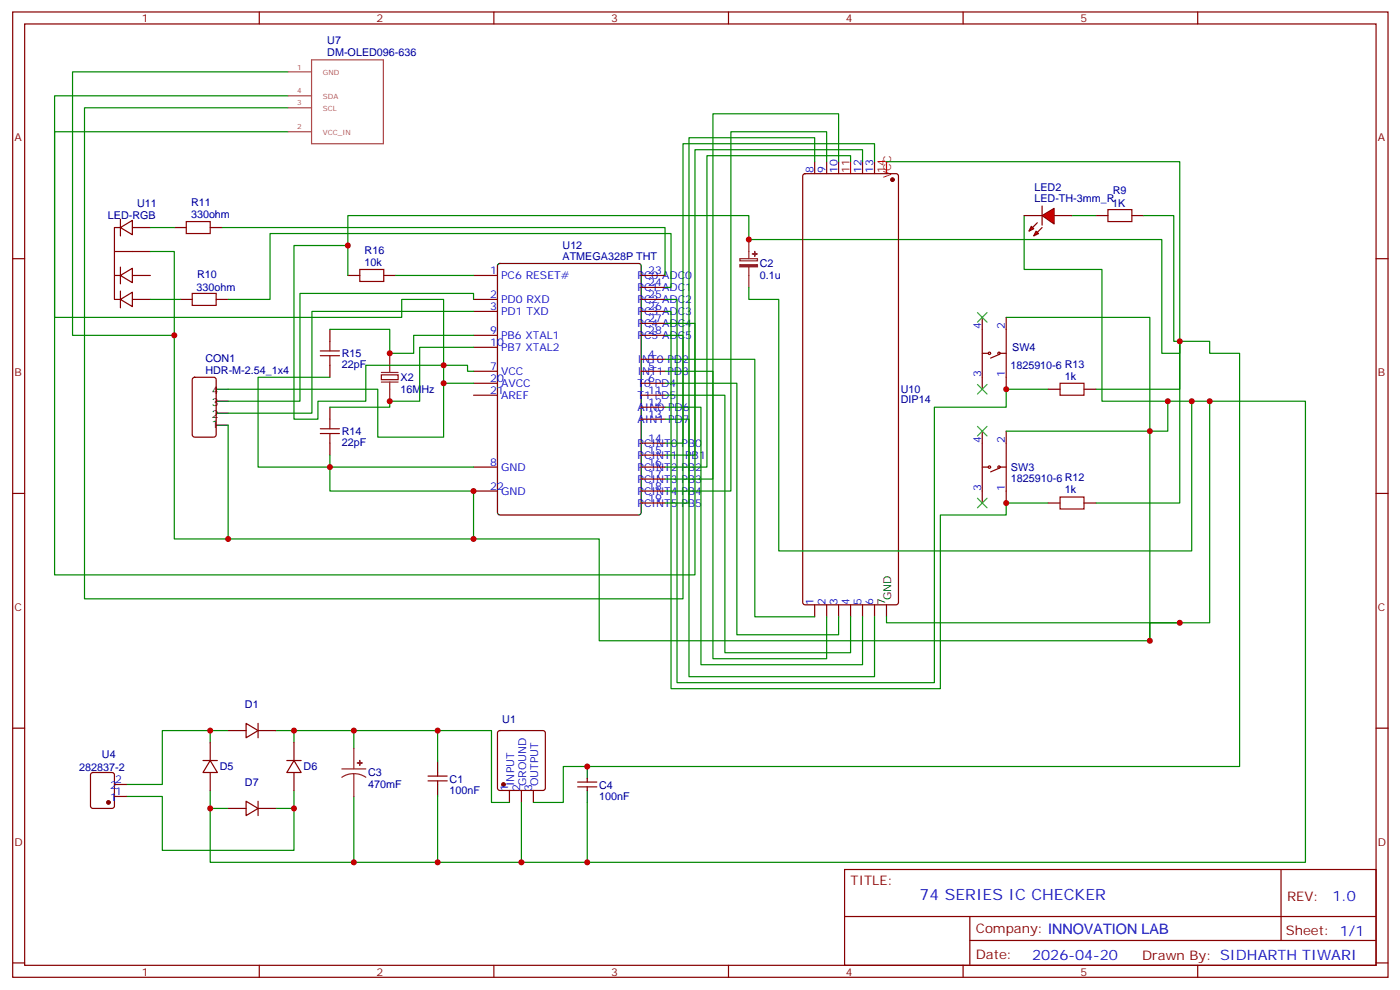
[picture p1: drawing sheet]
<svg xmlns="http://www.w3.org/2000/svg" width="413mm" height="292mm" viewBox="0 0 413 292" stroke-linecap="round" stroke-linejoin="round" font-family="sans-serif">
<g fill="none" stroke="#870000" stroke-width=".35">
<path d="M3.7 3.5h405.4v284.4h-405.4zM7.3 7.1h398.3v277.2h-398.3zM76.4 3.5v3.6M145.6 3.5v3.6M214.7 3.5v3.6M283.8 3.5v3.6M353 3.5v3.6M236.8 51.4l.5-.2h26.8l.6 .4 .1 125.8-.2 .5-.5 .3h-26.8l-.5-.3-.2-.5v-125.5zM240.1 47.6v3.6M243.6 47.6v3.6M247.2 47.6v3.6M254.2 47.6v3.6"/>
<path d="M257.7 47.6v3.6M3.7 76.2h3.6M33.7 74.1h10.6M35.5 67l3.5-2.1v4.2zM35.5 67h-1.8v21.2h1.8M35.5 64.6v4.9M35.5 78.7v4.9M39 67h5.3M51.4 67h3.5M61.9 67h3.6M323 63.5h3.5M333.6 63.5h3.5"/>
<path d="M405.6 76.2h3.5M33.7 81.1h1.8M35.5 81.1l3.5-2.1v4.3zM35.5 88.2l3.5-2.1v4.2zM35.5 85.7v5M39 81.1h5.3M39 88.2h5.3M53.1 88.2h3.6M63.7 88.2h3.5M97.2 97v3.5M102.5 81.1h3.5M113.1 81.1h3.5"/>
<path d="M139.6 81.1h7M139.6 88.2h7M139.6 91.7h7M139.6 98.8h7M188.9 81.1h7.1M188.9 88.2h7.1M188.9 91.7h7.1M188.9 98.8h7.1M188.9 84.7h7.1M188.9 95.2h7.1M289.5 93.5v21.2M296.5 93.5v21.2"/>
<path d="M56.9 111.3l.5-.2h5.6l.7 .5v16.5l-.5 .6-5.8 .1-.7-.5v-16.5zM97.2 107.6v3.5M97.2 119.9v3.6M112.4 110.4h4.9v1.4h-4.9zM139.6 109.4h7M139.6 112.9h7M139.6 102.3h7M139.6 116.4h7M188.9 105.8h7.1M188.9 109.4h7.1M188.9 112.9h7.1M188.9 116.4h7.1"/>
<path d="M188.9 119.9h7.1M289.5 104.1h1.8M294.4 104.4l-2.4 1.1M294.8 104.1h1.7M308.9 114.7h3.5M319.5 114.7h3.5M97.2 130.5v3.6M139.6 137.6h7M188.9 137.6h7.1M188.9 123.5h7.1M188.9 130.5h7.1M188.9 134.1h7.1"/>
<path d="M289.5 137.6h1.8M289.5 127v21.2M294.4 137.9l-2.4 1.1M294.8 137.6h1.7M296.5 127v21.2M3.7 145.3h3.6M139.6 144.6h7M188.9 141.1h7.1M188.9 144.6h7.1M188.9 148.2h7.1M308.9 148.2h3.5M319.5 148.2h3.5"/>
<path d="M405.6 145.3h3.5M240.1 178.2v3.5M243.6 178.2v3.5M247.2 178.2v3.5M250.7 178.2v3.5M254.2 178.2v3.5M257.7 178.2v3.5M3.7 214.5h3.6M405.6 214.5h3.5M248.9 256.1h156.7v28.2h-156.7zM377.5 256.1l.1 20.9M249 270h156.4"/>
<path d="M285.8 277h119.6M285.8 270v14.1M3.7 283.6h3.6M76.4 284.3v3.6M145.6 284.3v3.6M214.7 284.3v3.6M283.8 284.3v3.6M353 284.3v3.6M405.6 283.6h3.5"/>
<circle cx="291.6" cy="104.1" r=".35"/>
<circle cx="294.4" cy="104.1" r=".35"/>
<circle cx="291.6" cy="137.6" r=".35"/>
<circle cx="294.4" cy="137.6" r=".35"/>
</g>
<g fill="none" stroke="#008700" stroke-width=".35">
<path d="M84.9 21.2h-63.5v77.6h30M84.9 38.8h-68.8v54.7h102.3v-5.3h12.3v40.6h-19.4v-14.1h-44.1M84.9 28.2h-68.8v141.1h188.7v-74.1h-8.8M84.9 31.8h-60v144.6h176.4v-77.6h-5.3M240.1 47.6v-7h-37v107.6h-7.1M243.6 47.6v-8.8h-28.2v105.8h-19.4M247.2 47.6v-14.1h-37.1v107.6h-14.1M250.7 47.6v-1.7h-42.3v91.7h-12.4M254.2 47.6v-3.5h-49.4v90h-8.8M257.7 47.6v-5.3h-56.4v88.2h-5.3M261.3 47.6h86.4v52.9M44.3 74.1h7.1v84.6h88.2"/>
<path d="M44.3 67h7.1M65.5 67h130.5v14.1M102.5 72.3h-15.9v51.2h7.1v-5.3h14.1v-10.6h30v1.8h1.8M301.8 63.5v15.9h23v38.8h19.4M315.9 63.5h7.1M337.1 63.5h8.8v37h10.6v3.6h8.8v121.7h-192.2M44.3 88.2h8.8M97.2 97h17.7v7.1h7v-5.3h17.7M102.5 81.1v-17.6h118.2v7.1h121.7v33.5h5.3v-3.6M116.6 81.1h23M139.6 91.7h-47.7v30h-24.7M139.6 88.2v-1.8h-51.2v31.8h-21.2"/>
<path d="M196 84.7h1.8v-15.9h-118.2v19.4h-12.4M196 91.7h1.8v111.1h79.3v-51.1h19.4v-3.5h12.4M196 88.2h3.5v112.9h75.9v-81.2h21.1v-5.2h12.4M220.7 84.7v3.5h8.8v74.1h121.7v-44.1h5.3v65.2h-8.8M296.5 93.5h42.4v33.5h5.3v-8.8h7M97.2 111.1h-21.1v26.5h63.5M130.7 112.9h8.9M139.6 102.3h-15.9v15.9h-8.8v1.7h-17.7M196 105.8h26.5v75.9h17.6M196 109.4h14.1v84.6h33.5v-12.3M196 112.9h21.2v74.1h30v-5.3M196 116.4h17.6v75.9h37.1v-10.6"/>
<path d="M196 119.9h10.6v75.9h47.6v-14.1M347.7 100.5v14.2h-24.7M67.2 125.2v33.5M97.2 134.1v10.5h42.4v14.1h37v30h162.3v-5.3h8.8M196 123.5h7.1v75.8h54.6v-17.6M296.5 127h42.4v61.7M261.3 181.7v1.7h86.4M61.9 215.2h-14.1v15.9h-10.5M67.2 215.2h-5.3v3.5M81.4 215.2h5.2v3.5M86.6 215.2h17.7v5.3M37.3 234.6h10.5v15.9h38.8v-12.4"/>
<path d="M61.9 232.8v5.3h5.3M86.6 232.8v5.3h-5.2M104.3 234.6v19.4h-42.4v-15.9"/>
</g>
<path d="M218.1 76.2h5.1v.6h-5.1zM220.7 70.6v5.6M220.7 78.7v6M112.4 112.5h4.9M112.4 109.7h4.9M114.9 104.1v5.6M114.9 112.5v5.7M100.8 226.5h7M104.3 227.9l-1.9 .2-1.6 .9M104.3 227.9l1.8 .2 1.7 .9M104.3 220.5v6M104.3 227.9v6.7" fill="none" stroke="#8c2424" stroke-width=".35"/>
<g fill="#8c2424" stroke="#8c2424" stroke-width=".35">
<path d="M105.3 224.7l1.5 .1z"/>
<path d="M106 224v1.4z"/>
<path d="M218.1 78h5.1v.6h-5.1z"/>
<path d="M221.8 74.8h1.4z"/>
<path d="M222.4 74.1l.1 1.4z"/>
</g>
<path d="M146.8 77.8l.5-.2h40.9l.7 .4v73l-.4 .6-41.2 .1-.6-.5-.1-72.9zM63.7 118.2h3.5M63.7 114.7h3.5M63.7 125.2h3.5M63.7 121.7h3.5M261.3 178.2v3.5" fill="none" stroke="#000" stroke-width=".35"/>
<g fill="none" stroke="#a10000" stroke-width=".35">
<path d="M54.9 65.3h7v3.5h-7zM106 79.4h7.1v3.5h-7.1zM326.5 61.7h7.1v3.6h-7.1zM56.7 86.4h7v3.6h-7zM94.4 103.4h5.6M94.4 104.8h5.6M97.2 100.5v2.9M97.2 104.8v2.8M312.4 112.9h7.1v3.5h-7.1zM94.4 126.3h5.6M94.4 127.7h5.6M97.2 123.5v2.8"/>
<path d="M97.2 127.7v2.8M312.4 146.4h7.1v3.5h-7.1z"/>
</g>
<path d="M250.7 47.6v3.6M261.3 47.6v3.6" fill="none" stroke="#f00" stroke-width=".35"/>
<circle cx="263" cy="52.9" r=".53" fill="#870000" stroke="#870000" stroke-width=".35"/>
<g fill="#f00" stroke="#870000" stroke-width=".35">
<path d="M307.1 63.5l3.6-2.1v4.6z"/>
<path d="M307.1 60.7v5.6z"/>
</g>
<g fill="#870000" stroke="#870000" stroke-width=".35">
<path d="M305.7 68.4l1.4-1.4z"/>
<path d="M305.7 65.6l-1.4 1.4z"/>
</g>
<g fill="#f00" stroke="#870000" stroke-width=".35">
<path d="M305.4 68.1l.7 .7-1.4 .7z"/>
<path d="M304 66.7l.7 .7-1.5 .7z"/>
</g>
<g fill="none" stroke="#870000" stroke-width=".35">
<path d="M301.8 63.5h5.3M310.7 63.5h5.2M61.9 218.7v5.3M67.2 215.2h5.3M72.5 213.1l3.6 2.1-3.6 2.1zM76.1 213.1v4.2M76.1 215.2h5.3M86.6 218.7v5.3M146.8 215.4l.5-.2h12.7l.5 .2 .2 .5v16.2l-.2 .5-.5 .2h-12.7l-.5-.2-.2-.5v-16.2zM26.9 227.7l.5-.2h5.6l.7 .5v9.4l-.4 .7h-5.9l-.7-.4v-9.5zM33.7 234.6h3.6M33.7 231.1h3.6"/>
<path d="M59.8 224h4.3M61.9 224l2.2 3.5h-4.3zM61.9 227.5v5.3M67.2 238.1h5.3M72.5 236l3.6 2.1-3.6 2.1zM76.1 236v4.2M76.1 238.1h5.3M84.5 224h4.3M86.6 224l2.2 3.5h-4.3zM86.6 227.5v5.3M126.2 230h5.6M126.2 228.6h5.6"/>
<path d="M129 227.5v1.1M129 230v1.1M150.1 232.8v3.6M153.7 232.8v3.6M157.2 232.8v3.6M170.3 231.8h5.6M170.3 230.4h5.6M173.1 229.3v1.1M173.1 231.8v1"/>
</g>
<path d="M347.7 100.5v47.7h-24.7M356.5 118.2h28.2v135.8h-211.6M104.3 215.2h24.7v8.8M129 215.2h15.9v21.2h5.2M129 234.6v19.4h-24.7M153.7 236.4v17.6h-24.7M173.1 225.8h-7.1v10.6h-8.8M173.1 236.4v17.6h-19.4" fill="none" stroke="#008700" stroke-width=".35"/>
<path d="M288.1 92.1l2.8 2.8M290.9 92.1l-2.8 2.8M288.1 113.2l2.8 2.9M290.9 113.2l-2.8 2.9M288.1 125.6l2.8 2.8M290.9 125.6l-2.8 2.8M288.1 146.8l2.8 2.8M290.9 146.8l-2.8 2.8" fill="none" stroke="#3c3" stroke-width=".35"/>
<path d="M91.8 17.6h21.2v24.7h-21.2zM84.9 38.8h6.9M84.9 31.8h6.9M84.9 28.2h6.9M84.9 21.2h6.9" fill="none" stroke="#a64a4a" stroke-width=".35"/>
<path d="M129 224v3.5M129 231.1v3.5M173.1 225.8v3.5M173.1 232.8v3.6" fill="none" stroke="#000" stroke-width=".35"/>
<g fill="#870000" stroke="#870000" stroke-width=".35">
<circle cx="148.4" cy="231.1" r=".53"/>
<circle cx="32" cy="236.4" r=".53"/>
</g>
<g fill="#c00">
<circle cx="86.6" cy="215.2" r=".88"/>
<circle cx="61.9" cy="238.1" r=".88"/>
<circle cx="86.6" cy="238.1" r=".88"/>
<circle cx="61.9" cy="215.2" r=".88"/>
<circle cx="338.9" cy="127" r=".88"/>
<circle cx="296.5" cy="114.7" r=".88"/>
<circle cx="296.5" cy="148.2" r=".88"/>
<circle cx="139.6" cy="144.6" r=".88"/>
<circle cx="338.9" cy="188.7" r=".88"/>
<circle cx="347.7" cy="183.4" r=".88"/>
<circle cx="97.2" cy="137.6" r=".88"/>
<circle cx="114.9" cy="104.1" r=".88"/>
<circle cx="114.9" cy="118.2" r=".88"/>
<circle cx="130.7" cy="112.9" r=".88"/>
<circle cx="220.7" cy="70.6" r=".88"/>
<circle cx="351.2" cy="118.2" r=".88"/>
<circle cx="102.5" cy="72.3" r=".88"/>
<circle cx="130.7" cy="107.6" r=".88"/>
<circle cx="344.2" cy="118.2" r=".88"/>
<circle cx="347.7" cy="100.5" r=".88"/>
<circle cx="104.3" cy="215.2" r=".88"/>
<circle cx="104.3" cy="254" r=".88"/>
<circle cx="129" cy="215.2" r=".88"/>
<circle cx="129" cy="254" r=".88"/>
<circle cx="153.7" cy="254" r=".88"/>
<circle cx="173.1" cy="225.8" r=".88"/>
<circle cx="356.5" cy="118.2" r=".88"/>
<circle cx="173.1" cy="254" r=".88"/>
<circle cx="67.2" cy="158.7" r=".88"/>
<circle cx="51.4" cy="98.8" r=".88"/>
<circle cx="139.6" cy="158.7" r=".88"/>
</g>
<text font-size="4.6" fill="#00f" x="271" y="265.1">74 SERIES IC CHECKER</text>
<g font-size="4.2" fill="#00f">
<text x="392.7" y="265.4">1.0</text>
<text x="304.2" y="282.7">2026-04-20</text>
</g>
<g font-size="3.9" fill="#800">
<text x="250.7" y="260.7">TITLE:</text>
<text x="379.3" y="265.4">REV:</text>
<text x="287.6" y="274.9">Company: INNOVATION LAB</text>
<text x="379" y="275.5">Sheet: 1/1</text>
<text x="287.6" y="282.6">Date:</text>
<text x="336.6" y="282.7">Drawn By: SIDHARTH TIWARI</text>
</g>
<g font-size="3.2" fill="#800">
<text x="41.8" y="6.5">1</text>
<text x="111" y="6.5">2</text>
<text x="180.1" y="6.5">3</text>
<text x="249.3" y="6.5">4</text>
<text x="318.4" y="6.5">5</text>
<text x="4.3" y="41.6">A</text>
<text x="406.1" y="41.6">A</text>
<text x="4.3" y="110.8">B</text>
<text x="406.1" y="110.8">B</text>
<text x="4.3" y="179.9">C</text>
<text x="406.1" y="179.9">C</text>
<text x="4.3" y="249.1">D</text>
<text x="406.1" y="249.1">D</text>
<text x="41.8" y="287.3">1</text>
<text x="111" y="287.3">2</text>
<text x="180.1" y="287.3">3</text>
<text x="249.3" y="287.3">4</text>
<text x="318.4" y="287.3">5</text>
</g>
<g font-size="3.2" fill="#000080">
<text x="96.5" y="16.6">DM-OLED096-636</text>
<text x="96.5" y="13.1">U7</text>
<text x="304.9" y="59.6">LED-TH-3mm_R</text>
<text x="304.9" y="56.4">LED2</text>
<text x="327.9" y="57.1">R9</text>
<text x="31.8" y="64.6">LED-RGB</text>
<text x="40.4" y="61">U11</text>
<text x="56.3" y="64.2">330ohm</text>
<text x="56.3" y="60.7">R11</text>
<text x="327.8" y="61">1K</text>
<text x="107.5" y="74.8">R16</text>
<text x="165.8" y="76.6">ATMEGA328P THT</text>
<text x="165.8" y="73.2">U12</text>
<text x="58.1" y="81.8">R10</text>
<text x="107.5" y="78.3">10k</text>
<text x="223.9" y="82.2">0.1u</text>
<text x="223.9" y="78.7">C2</text>
<text x="57.9" y="85.7">330ohm</text>
<text x="60.5" y="106.7">CON1</text>
<text x="100.8" y="105.2">R15</text>
<text x="298.3" y="103.4">SW4</text>
<text x="60.5" y="110.1">HDR-M-2.54_1x4</text>
<text x="100.8" y="108.5">22pF</text>
<text x="118" y="112.2">X2</text>
<text x="297.8" y="108.7">1825910-6 R13</text>
<text x="313.8" y="111.8">1k</text>
<text x="118" y="115.7">16MHz</text>
<text x="265.5" y="118.8">DIP14</text>
<text x="265.5" y="115.8">U10</text>
<text x="100.8" y="131.5">22pF</text>
<text x="100.8" y="128.1">R14</text>
<text x="298" y="142">1825910-6 R12</text>
<text x="298" y="138.7">SW3</text>
<text x="313.8" y="145.3">1k</text>
<text x="72.2" y="208.5">D1</text>
<text x="148" y="212.9">U1</text>
<text x="23.3" y="227">282837-2</text>
<text x="30" y="223.3">U4</text>
<text x="64.8" y="226.8">D5</text>
<text x="89.5" y="226.8">D6</text>
<text x="72.2" y="231.4">D7</text>
<text x="108.5" y="232.1">470mF</text>
<text x="108.5" y="228.6">C3</text>
<text x="132.5" y="233.8">100nF</text>
<text x="132.5" y="230.6">C1</text>
<text x="176.6" y="232.3">C4</text>
<text x="176.6" y="235.6">100nF</text>
</g>
<g font-size="3.2" fill="#00f">
<text x="239.7" y="51" transform="rotate(-90 239.7 51)">8</text>
<text x="243.3" y="51" transform="rotate(-90 243.3 51)">9</text>
<text x="246.8" y="51" transform="rotate(-90 246.8 51)">10</text>
<text x="253.9" y="51" transform="rotate(-90 253.9 51)">12</text>
<text x="257.4" y="51" transform="rotate(-90 257.4 51)">13</text>
<text x="144.5" y="80.8">1</text>
<text x="147.7" y="82.2">PC6 RESET#</text>
<text x="187.9" y="82.2">PC0 ADC0</text>
<text x="191.1" y="80.8">23</text>
<text x="144.5" y="87.8">2</text>
<text x="147.7" y="89.3">PD0 RXD</text>
<text x="187.9" y="85.7">PC1 ADC1</text>
<text x="187.9" y="89.3">PC2 ADC2</text>
<text x="191.1" y="84.3">24</text>
<text x="191.1" y="87.8">25</text>
<text x="144.5" y="91.4">3</text>
<text x="147.7" y="92.8">PD1 TXD</text>
<text x="187.9" y="92.8">PC3 ADC3</text>
<text x="191.1" y="91.4">26</text>
<text x="191.1" y="94.9">27</text>
<text x="144.5" y="98.4">9</text>
<text x="144.5" y="102">10</text>
<text x="147.7" y="99.8">PB6 XTAL1</text>
<text x="187.9" y="96.3">PC4 ADC4</text>
<text x="187.9" y="99.8">PC5 ADC5</text>
<text x="191.1" y="98.4">28</text>
<text x="289.1" y="97" transform="rotate(-90 289.1 97)">4</text>
<text x="296.2" y="97" transform="rotate(-90 296.2 97)">2</text>
<text x="147.7" y="103.4">PB7 XTAL2</text>
<text x="187.9" y="106.9">INT0 PD2</text>
<text x="191.1" y="105.5">4</text>
<text x="144.5" y="109">7</text>
<text x="144.5" y="112.5">20</text>
<text x="147.7" y="110.4">VCC</text>
<text x="147.7" y="113.9">AVCC</text>
<text x="187.9" y="110.4">INT1 PD3</text>
<text x="187.9" y="113.9">T0 PD4</text>
<text x="191.1" y="109">5</text>
<text x="191.1" y="112.5">6</text>
<text x="289.1" y="111.1" transform="rotate(-90 289.1 111.1)">3</text>
<text x="296.2" y="111.1" transform="rotate(-90 296.2 111.1)">1</text>
<text x="144.5" y="116.1">21</text>
<text x="147.7" y="117.5">AREF</text>
<text x="187.9" y="117.5">T1 PD5</text>
<text x="191.1" y="116.1">11</text>
<text x="191.1" y="119.6">12</text>
<text x="187.9" y="121">AIN0 PD6</text>
<text x="187.9" y="124.5">AIN1 PD7</text>
<text x="191.1" y="123.1">13</text>
<text x="187.9" y="131.6">PCINT0 PB0</text>
<text x="191.1" y="130.2">14</text>
<text x="289.1" y="130.5" transform="rotate(-90 289.1 130.5)">4</text>
<text x="296.2" y="130.5" transform="rotate(-90 296.2 130.5)">2</text>
<text x="144.5" y="137.2">8</text>
<text x="187.9" y="135.1">PCINT1</text>
<text x="191.1" y="133.7">15</text>
<text x="191.1" y="137.2">16</text>
<text x="201.9" y="135.1">PB1</text>
<text x="147.7" y="138.6">GND</text>
<text x="187.9" y="138.6">PCINT2 PB2</text>
<text x="187.9" y="142.2">PCINT3 PB3</text>
<text x="191.1" y="140.8">17</text>
<text x="144.5" y="144.3">22</text>
<text x="147.7" y="145.7">GND</text>
<text x="187.9" y="145.7">PCINT4 PB4</text>
<text x="187.9" y="149.2">PCINT5 PB5</text>
<text x="191.1" y="144.3">18</text>
<text x="191.1" y="147.8">19</text>
<text x="289.1" y="144.6" transform="rotate(-90 289.1 144.6)">3</text>
<text x="296.2" y="144.6" transform="rotate(-90 296.2 144.6)">1</text>
<text x="239.7" y="178.3" transform="rotate(-90 239.7 178.3)">1</text>
<text x="243.3" y="178.3" transform="rotate(-90 243.3 178.3)">2</text>
<text x="246.8" y="178.3" transform="rotate(-90 246.8 178.3)">3</text>
<text x="250.3" y="178.3" transform="rotate(-90 250.3 178.3)">4</text>
<text x="253.9" y="178.3" transform="rotate(-90 253.9 178.3)">5</text>
<text x="257.4" y="178.3" transform="rotate(-90 257.4 178.3)">6</text>
<text x="32.4" y="232.5">2</text>
<text x="33.9" y="230.7">2</text>
<text x="149.8" y="233" transform="rotate(-90 149.8 233)">1</text>
<text x="151.6" y="231.5" transform="rotate(-90 151.6 231.5)">INPUT</text>
<text x="153.3" y="233" transform="rotate(-90 153.3 233)">2</text>
<text x="155.1" y="231.5" transform="rotate(-90 155.1 231.5)">GROUND</text>
<text x="156.8" y="233" transform="rotate(-90 156.8 233)">3</text>
<text x="158.6" y="231.5" transform="rotate(-90 158.6 231.5)">OUTPUT</text>
<text x="32.4" y="236">1</text>
<text x="33.9" y="234.2">1</text>
</g>
<g font-size="3.2" fill="#f00">
<text x="250.3" y="51" transform="rotate(-90 250.3 51)">11</text>
<text x="260.9" y="51" transform="rotate(-90 260.9 51)">14</text>
<text x="262.7" y="52.5" transform="rotate(-90 262.7 52.5)">VCC</text>
</g>
<g font-size="3.2">
<text x="62.4" y="119.6">3</text>
<text x="62.4" y="116.1">4</text>
<text x="62.4" y="125.9">1</text>
<text x="62.4" y="123.1">2</text>
<text x="260.9" y="178.3" transform="rotate(-90 260.9 178.3)">7</text>
<text x="262.7" y="176.8" transform="rotate(-90 262.7 176.8)">GND</text>
</g>
<g font-size="2.1" fill="#a54b4b">
<text x="87.5" y="20.5">1</text>
<text x="95.2" y="22.2">GND</text>
<text x="87.5" y="27.5">4</text>
<text x="95.2" y="29.3">SDA</text>
<text x="87.5" y="31.1">3</text>
<text x="95.2" y="32.8">SCL</text>
<text x="87.5" y="38.1">2</text>
<text x="95.2" y="39.8">VCC_IN</text>
</g>
</svg>
